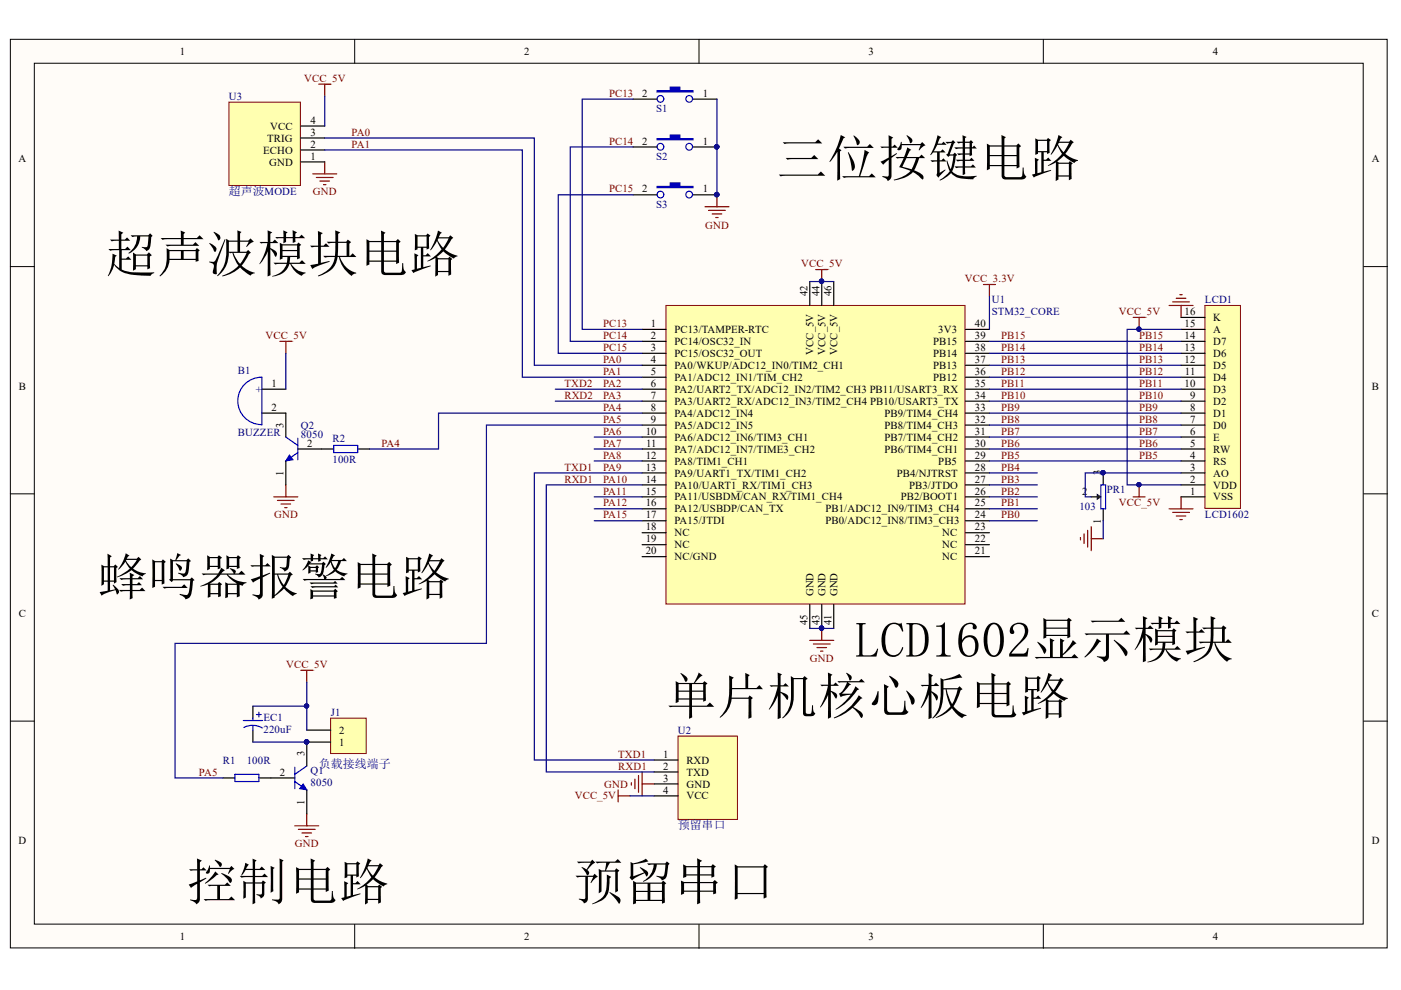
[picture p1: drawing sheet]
<svg xmlns="http://www.w3.org/2000/svg" width="297mm" height="210mm" viewBox="0 0 297 210" stroke-linecap="round" stroke-linejoin="round" font-family="sans-serif">
<g fill="#fffcf8" stroke="#000" stroke-width=".21">
<path d="M2.2 8.3h291.9v192.7h-291.9z"/>
<path d="M7.3 13.4h281.7v182.5h-281.7z"/>
</g>
<path d="M75.2 8.3v5.1M148.2 8.3v5.1M221.2 8.3v5.1M2.2 56.5h5.1M289.1 56.5h5.1M2.2 104.7h5.1M289.1 104.7h5.1M2.2 152.9h5.1M289.1 152.9h5.1M75.2 196v5.1M148.2 196v5.1M221.2 196v5.1" fill="none" stroke="#000" stroke-width=".21"/>
<path d="M173 57.2h2.5M174.2 57.2v2.5M208.5 60.3h2.5M209.8 60.3v2.6M171.7 135.8h5.1M172.5 136.5h3.5M173.2 137.3h2M174 138.1h.5M174.2 133.2v2.6" fill="none" stroke="#800000" stroke-width=".25"/>
<g fill="#000080" stroke="#000080" stroke-width=".21">
<circle cx="174.2" cy="59.6" r=".46"/>
<circle cx="174.2" cy="133.2" r=".46"/>
</g>
<path d="M141.2 64.8h63.4v63.3h-63.4z" fill="#ffffb0" stroke="#800000" stroke-width=".21"/>
<g fill="none" stroke="#000" stroke-width=".25">
<path d="M171.7 59.7v5.1M174.2 59.7v5.1M176.8 59.7v5.1M136.1 69.8h5.1M136.1 72.4h5.1M136.1 74.9h5.1M136.1 77.4h5.1M136.1 80h5.1M204.7 69.8h5.1M204.7 72.4h5.1M204.7 74.9h5.1M204.7 77.4h5.1"/>
<path d="M204.7 80h5.1M136.1 82.5h5.1M136.1 85.1h5.1M136.1 87.6h5.1M136.1 90.1h5.1M136.1 92.7h5.1M136.1 95.2h5.1M136.1 97.7h5.1M204.7 82.5h5.1M204.7 85.1h5.1M204.7 87.6h5.1M204.7 90.1h5.1"/>
<path d="M204.7 92.7h5.1M204.7 95.2h5.1M204.7 97.7h5.1M136.1 110.4h5.1M136.1 107.9h5.1M136.1 105.3h5.1M136.1 100.3h5.1M136.1 102.8h5.1M136.1 113h5.1M136.1 115.5h5.1M136.1 118h5.1M204.7 110.4h5.1"/>
<path d="M204.7 107.9h5.1M204.7 105.3h5.1M204.7 100.3h5.1M204.7 102.8h5.1M204.7 113h5.1M204.7 115.5h5.1M204.7 118h5.1M171.7 128.2v5M174.2 128.2v5M176.8 128.2v5"/>
</g>
<g fill="#000080" stroke="#000080" stroke-width=".21">
<circle cx="174.2" cy="133.2" r=".46"/>
<circle cx="174.2" cy="59.6" r=".46"/>
</g>
<path d="M66.3 36.9h5.1M67.1 37.6h3.5M67.8 38.4h2.1M68.6 39.2h.5M68.9 34.3v2.6" fill="none" stroke="#800000" stroke-width=".25"/>
<path d="M48.5 21.7h15.2v17.6h-15.2z" fill="#ffffb0" stroke="#800000" stroke-width=".21"/>
<path d="M63.8 34.3h5.1M63.8 31.8h5.1M63.8 29.3h5.1M63.8 26.7h5.1" fill="none" stroke="#000" stroke-width=".25"/>
<path d="M67.6 17.8h2.5M68.9 17.8v2.6M131.1 167.5v2.5M131.1 168.7h2.5M133.9 166v.5M134.6 165.2v2M135.4 164.4v3.6M136.1 163.7v5M136.1 166.2h2.6" fill="none" stroke="#800000" stroke-width=".25"/>
<path d="M143.8 156.1h12.6v17.6h-12.6z" fill="#ffffb0" stroke="#800000" stroke-width=".21"/>
<path d="M47.3 164.9h2.5M54.9 164.9h2.5M138.7 161.1h5.1M138.7 163.7h5.1M138.7 166.2h5.1M138.7 168.7h5.1" fill="none" stroke="#000" stroke-width=".25"/>
<path d="M49.8 164.2h5.1v1.5h-5.1zM62.5 165.7l2.5 1.8M62.5 162.7v4.5M65 162.4l-2.5 1.8" fill="none" stroke="#00f" stroke-width=".25"/>
<path d="M63.8 142.1h2.5M65 142.1v2.6M62.5 175.1h5.1M63.3 175.8h3.5M64 176.6h2.1M64.8 177.4h.5M65 172.6v2.5" fill="none" stroke="#800000" stroke-width=".25"/>
<path d="M64.3 166.2l.7 1.3-1.5-.3z" fill="#00f"/>
<path d="M64.3 166.2l.7 1.3-1.5-.3z" fill="none" stroke="#00f" stroke-width=".21"/>
<path d="M65 157.3v5.1M57.4 164.9h5.1M65 167.5v5.1" fill="none" stroke="#000" stroke-width=".25"/>
<circle cx="65" cy="157.3" r=".46" fill="#000080" stroke="#000080" stroke-width=".21"/>
<path d="M70.1 152.3h7.5v7.5h-7.5z" fill="#ffffb0" stroke="#800000" stroke-width=".21"/>
<path d="M146.9 21h5.1M53.6 149.7v2.6M53.6 154.8v2.5M65 157.3h5.1M65 154.8h5.1" fill="none" stroke="#000" stroke-width=".25"/>
<g fill="#000080" stroke="#000080" stroke-width=".21">
<circle cx="65" cy="157.3" r=".46"/>
<circle cx="152" cy="41.3" r=".46"/>
</g>
<path d="M51.6 152.8h4M51.7 154.2a4 4 0 0 1 3.9 .1M53.6 152.3v.5M53.6 153.8v1M54.4 151.5h1M54.9 151v1" fill="none" stroke="#00f" stroke-width=".25"/>
<path d="M149.5 43.8h5.1M150.2 44.6h3.6M151 45.4h2M151.8 46.1h.5M152 41.3v2.5" fill="none" stroke="#800000" stroke-width=".25"/>
<path d="M139.3 19.2h2.8v-.7h2v.7h2.8v.3h-7.6z" fill-rule="evenodd" fill="#00f"/>
<g fill="none" stroke="#00f" stroke-width=".25">
<path d="M139.3 19.2h2.8v-.7h2v.7h2.8v.3h-7.6z"/>
<circle cx="140" cy="21" r=".71"/>
<circle cx="146.1" cy="21" r=".71"/>
</g>
<path d="M134.2 21h5.1M146.9 31.2h5.1" fill="none" stroke="#000" stroke-width=".25"/>
<circle cx="151.9" cy="31.1" r=".47" fill="#000080" stroke="#000080" stroke-width=".21"/>
<path d="M139.3 29.4h2.8v-.8h2v.8h2.8v.2h-7.6z" fill-rule="evenodd" fill="#00f"/>
<g fill="none" stroke="#00f" stroke-width=".25">
<path d="M139.3 29.4h2.8v-.8h2v.8h2.8v.2h-7.6z"/>
<circle cx="140" cy="31.1" r=".72"/>
<circle cx="146.1" cy="31.1" r=".72"/>
</g>
<path d="M134.2 31.2h5.1M146.9 41.3h5.1" fill="none" stroke="#000" stroke-width=".25"/>
<g fill="#000080" stroke="#000080" stroke-width=".21">
<circle cx="151.9" cy="31.1" r=".47"/>
<circle cx="152" cy="41.3" r=".46"/>
</g>
<path d="M139.3 39.5h2.8v-.7h2v.7h2.8v.3h-7.6z" fill-rule="evenodd" fill="#00f"/>
<g fill="none" stroke="#00f" stroke-width=".25">
<path d="M139.3 39.5h2.8v-.7h2v.7h2.8v.3h-7.6zM55.5 90a5 5 0 0 1-5.1-5 5 5 0 0 1 5.1-5v10.1M60.6 92.7l2.5 1.7M63.1 96l-2.5 1.7M63.1 92.9v4.6M70.8 94.4h5v1.6h-5z"/>
<circle cx="140" cy="41.3" r=".71"/>
<circle cx="146.1" cy="41.3" r=".71"/>
</g>
<path d="M134.2 41.3h5.1M55.5 82.5h5.1M55.5 87.6h5.1M68.2 95.2h2.6M75.8 95.2h2.6" fill="none" stroke="#000" stroke-width=".25"/>
<circle cx="152" cy="41.3" r=".46" fill="#000080" stroke="#000080" stroke-width=".21"/>
<path d="M59.3 72.4h2.6M60.6 72.4v2.5M58.1 105.3h5M58.8 106.1h3.6M59.6 106.9h2M60.3 107.6h.6M60.6 102.8v2.5" fill="none" stroke="#800000" stroke-width=".25"/>
<path d="M61.4 96.5l.7 1-1.5 .2z" fill="#00f"/>
<path d="M61.4 96.5l.7 1-1.5 .2z" fill="none" stroke="#00f" stroke-width=".21"/>
<path d="M60.6 87.6v5.1M60.6 97.7v5.1M63.1 95.2h5.1" fill="none" stroke="#000" stroke-width=".25"/>
<g fill="none" stroke="#800000" stroke-width=".25">
<path d="M240.2 67.3h2.6M241.5 67.3v2.5M247.9 64.8h5M248.6 64h3.6M249.4 63.2h2M250.2 62.5h.5M250.4 64.8v2.5M229.1 114v.5M229.8 113.2v2M230.6 112.4v3.6M231.4 111.7v5.1M231.4 114.2h2.5"/>
<path d="M240.2 105.3h2.6M241.5 102.8v2.5M247.9 107.9h5M248.6 108.6h3.6M249.4 109.4h2M250.2 110.2h.5M250.4 105.3v2.6"/>
</g>
<g fill="#000080" stroke="#000080" stroke-width=".21">
<circle cx="241.5" cy="69.8" r=".46"/>
<circle cx="241.5" cy="102.8" r=".46"/>
</g>
<path d="M255.5 64.8h7.5v43h-7.5z" fill="#ffffb0" stroke="#800000" stroke-width=".21"/>
<g fill="none" stroke="#000" stroke-width=".25">
<path d="M250.4 80h5.1M250.4 77.4h5.1M250.4 74.9h5.1M250.4 72.4h5.1M250.4 69.8h5.1M250.4 67.3h5.1M250.4 97.7h5.1M250.4 95.2h5.1M250.4 92.7h5.1M250.4 90.1h5.1M250.4 87.6h5.1M250.4 85.1h5.1"/>
<path d="M250.4 82.5h5.1M231.4 105.3h1.2M233.9 100.3v2.5M233.9 107.9v2.5M250.4 105.3h5.1M250.4 100.3h5.1M250.4 102.8h5.1"/>
</g>
<circle cx="233.9" cy="100.2" r=".46" fill="#000080" stroke="#000080" stroke-width=".21"/>
<path d="M233.4 102.8h1v5.1h-1z" fill="none" stroke="#00f" stroke-width=".25"/>
<path d="M232.6 104.8l.8 .5-.8 .6z" fill="#183e00"/>
<path d="M232.6 104.8l.8 .5-.8 .6z" fill="none" stroke="#001b31" stroke-width=".21"/>
<g fill="#000080" stroke="#000080" stroke-width=".21">
<circle cx="233.9" cy="100.2" r=".46"/>
<circle cx="174.2" cy="133.2" r=".46"/>
<circle cx="174.2" cy="59.6" r=".46"/>
<circle cx="65" cy="157.3" r=".46"/>
<circle cx="65" cy="149.7" r=".46"/>
<circle cx="151.9" cy="31.1" r=".47"/>
<circle cx="152" cy="41.3" r=".46"/>
<circle cx="241.5" cy="102.8" r=".46"/>
<circle cx="241.5" cy="69.8" r=".46"/>
</g>
<g fill="none" stroke="#000080" stroke-width=".25">
<path d="M68.9 29.3h44.4v48.1h22.8M68.9 31.8h41.8v48.2h25.4M68.9 20.4v6.3M134.2 31.2h-13.3v41.2h15.2M134.2 21h-10.8v48.8h12.7M152 21v20.3M134.2 41.3h-15.8v33.6h17.7M171.7 59.7h5.1M60.6 74.9v7.6M209.8 80h40.6M209.8 77.4h40.6M209.8 74.9h40.6"/>
<path d="M209.8 72.4h40.6M209.8 62.9v6.9M250.4 69.8h-11.4v33h11.4M117.7 85.1h18.4M117.7 82.5h18.4M126 97.7h10.1M126 95.2h10.1M126 92.7h10.1M136.1 87.6h-43.1v7.6h-14.6M136.1 90.1h-33v46.3h-66v28.5h10.2M209.8 90.1h40.6M209.8 87.6h40.6"/>
<path d="M209.8 85.1h40.6M209.8 82.5h40.6M209.8 97.7h40.6M209.8 95.2h40.6M209.8 92.7h40.6M126 110.4h10.1M126 107.9h10.1M126 105.3h10.1M136.1 100.3h-22.8v60.8h25.4M136.1 102.8h-20.3v60.9h22.9M209.8 110.4h10.1M209.8 107.9h10.1"/>
<path d="M209.8 105.3h10.1M209.8 102.8h10.1M209.8 100.3h10.1M233.9 110.4v3.8M250.4 100.3h-20.3v5h1.3M171.7 133.2h5.1M53.6 157.3h11.4M53.6 149.7h11.4M65 144.7v10.1M133.6 168.7h5.1"/>
</g>
<g font-size="10.6">
<text x="164.7" y="37.3">三位按键电路</text>
<text x="22.5" y="57.6">超声波模块电路</text>
<text x="20.6" y="126">蜂鸣器报警电路</text>
<text x="181.2" y="139.4">LCD1602显示模块</text>
<text x="141.2" y="151.4">单片机核心板电路</text>
<text x="39.6" y="190.7">控制电路</text>
<text x="121.5" y="190.7">预留串口</text>
</g>
<g font-size="2.5" fill="#000080">
<text x="48.5" y="41.4">超声波MODE</text>
<text x="67.6" y="162.9">负载接线端子</text>
<text x="143.7" y="175.8">预留串口</text>
</g>
<g font-size="2.3">
<text x="38.1" y="11.6">1</text>
<text x="111.1" y="11.6">2</text>
<text x="184.1" y="11.6">3</text>
<text x="257.2" y="11.6">4</text>
<text x="136.1" y="20.5">2</text>
<text x="149" y="20.5">1</text>
<text x="57.3" y="27.5">VCC</text>
<text x="65.8" y="28.8">3</text>
<text x="65.8" y="26.3">4</text>
<text x="3.9" y="34.4">A</text>
<text x="55.8" y="32.6">ECHO</text>
<text x="56.6" y="30.1">TRIG</text>
<text x="57" y="35.1">GND</text>
<text x="65.8" y="33.8">1</text>
<text x="65.8" y="31.3">2</text>
<text x="136.1" y="30.6">2</text>
<text x="149" y="30.6">1</text>
<text x="290.9" y="34.4">A</text>
<text x="136.1" y="40.8">2</text>
<text x="149" y="40.8">1</text>
<text x="171.2" y="62.7" transform="rotate(-90 171.2 62.7)">42</text>
<text x="173.7" y="62.7" transform="rotate(-90 173.7 62.7)">44</text>
<text x="176.3" y="62.7" transform="rotate(-90 176.3 62.7)">46</text>
<text x="138" y="69.3">1</text>
<text x="138" y="71.8">2</text>
<text x="143" y="70.6">PC13/TAMPER-RTC</text>
<text x="198.9" y="70.6">3V3</text>
<text x="206.7" y="69.3">40</text>
<text x="206.7" y="71.8">39</text>
<text x="251.2" y="71.8">14</text>
<text x="251.2" y="69.3">15</text>
<text x="251.2" y="66.8">16</text>
<text x="257.2" y="70.6">A</text>
<text x="257.2" y="68">K</text>
<text x="138" y="74.5">3</text>
<text x="138" y="77">4</text>
<text x="143" y="73.2">PC14/OSC32_IN</text>
<text x="143" y="75.7">PC15/OSC32_OUT</text>
<text x="172.5" y="75.2" transform="rotate(-90 172.5 75.2)">VCC_5V</text>
<text x="175" y="75.2" transform="rotate(-90 175 75.2)">VCC_5V</text>
<text x="177.6" y="75.2" transform="rotate(-90 177.6 75.2)">VCC_5V</text>
<text x="197.8" y="75.7">PB14</text>
<text x="197.8" y="73.2">PB15</text>
<text x="206.7" y="77">37</text>
<text x="206.7" y="74.5">38</text>
<text x="251.2" y="77">12</text>
<text x="251.2" y="74.5">13</text>
<text x="257.2" y="75.7">D6</text>
<text x="257.2" y="73.2">D7</text>
<text x="4" y="82.6">B</text>
<text x="57.5" y="82.1">1</text>
<text x="138" y="79.5">5</text>
<text x="138" y="82.1">6</text>
<text x="143" y="78.3">PA0/WKUP/ADC12_IN0/TIM2_CH1</text>
<text x="143" y="80.8">PA1/ADC12_IN1/TIM_CH2</text>
<text x="143" y="83.3">PA2/UART2_TX/ADC12_IN2/TIM2_CH3 PB11/USART3_RX</text>
<text x="197.8" y="80.8">PB12</text>
<text x="197.8" y="78.3">PB13</text>
<text x="206.7" y="82.1">35</text>
<text x="206.7" y="79.5">36</text>
<text x="251.2" y="82.1">10</text>
<text x="251.2" y="79.5">11</text>
<text x="257.2" y="83.3">D3</text>
<text x="257.2" y="80.8">D4</text>
<text x="257.2" y="78.3">D5</text>
<text x="290.9" y="82.6">B</text>
<text x="57.5" y="87.1">2</text>
<text x="138" y="84.6">7</text>
<text x="138" y="87.1">8</text>
<text x="138" y="89.7">9</text>
<text x="143" y="85.9">PA3/UART2_RX/ADC12_IN3/TIM2_CH4 PB10/USART3_TX</text>
<text x="143" y="88.4">PA4/ADC12_IN4</text>
<text x="187.5" y="88.4">PB9/TIM4_CH4</text>
<text x="206.7" y="84.6">34</text>
<text x="206.7" y="89.7">32</text>
<text x="206.7" y="87.1">33</text>
<text x="252.3" y="89.7">7</text>
<text x="252.3" y="87.1">8</text>
<text x="252.3" y="84.6">9</text>
<text x="257.2" y="88.4">D1</text>
<text x="257.2" y="85.9">D2</text>
<text x="60.1" y="90.7" transform="rotate(-90 60.1 90.7)">3</text>
<text x="65.2" y="94.7">2</text>
<text x="136.9" y="92.2">10</text>
<text x="137" y="94.7">11</text>
<text x="143" y="90.9">PA5/ADC12_IN5</text>
<text x="143" y="93.4">PA6/ADC12_IN6/TIM3_CH1</text>
<text x="143" y="96">PA7/ADC12_IN7/TIME3_CH2</text>
<text x="187.5" y="96">PB6/TIM4_CH1</text>
<text x="187.5" y="93.4">PB7/TIM4_CH2</text>
<text x="187.5" y="90.9">PB8/TIM4_CH3</text>
<text x="206.7" y="94.7">30</text>
<text x="206.7" y="92.2">31</text>
<text x="252.3" y="94.7">5</text>
<text x="252.3" y="92.2">6</text>
<text x="257.2" y="96">RW</text>
<text x="257.2" y="93.4">E</text>
<text x="257.2" y="90.9">D0</text>
<text x="60.1" y="100.9" transform="rotate(-90 60.1 100.9)">1</text>
<text x="136.9" y="97.2">12</text>
<text x="136.9" y="99.8">13</text>
<text x="143" y="98.5">PA8/TIM1_CH1</text>
<text x="143" y="101">PA9/UART1_TX/TIM1_CH2</text>
<text x="190.1" y="101">PB4/NJTRST</text>
<text x="198.9" y="98.5">PB5</text>
<text x="206.7" y="99.8">28</text>
<text x="206.7" y="97.2">29</text>
<text x="233.4" y="100.8" transform="rotate(-90 233.4 100.8)">3</text>
<text x="252.3" y="99.8">3</text>
<text x="252.3" y="97.2">4</text>
<text x="257.2" y="101">AO</text>
<text x="257.2" y="98.5">RS</text>
<text x="136.9" y="102.3">14</text>
<text x="136.9" y="104.8">15</text>
<text x="136.9" y="107.4">16</text>
<text x="143" y="103.6">PA10/UART1_RX/TIM1_CH3</text>
<text x="143" y="106.1">PA11/USBDM/CAN_RX/TIM1_CH4</text>
<text x="191" y="106.1">PB2/BOOT1</text>
<text x="192.8" y="103.6">PB3/JTDO</text>
<text x="206.7" y="107.4">25</text>
<text x="206.7" y="104.8">26</text>
<text x="206.7" y="102.3">27</text>
<text x="229.4" y="104.8">2</text>
<text x="252.3" y="104.8">1</text>
<text x="252.3" y="102.3">2</text>
<text x="257.2" y="106.1">VSS</text>
<text x="257.2" y="103.6">VDD</text>
<text x="136.9" y="109.9">17</text>
<text x="136.9" y="112.4">18</text>
<text x="143" y="108.6">PA12/USBDP/CAN_TX</text>
<text x="143" y="111.2">PA15/JTDI</text>
<text x="143" y="113.7">NC</text>
<text x="175" y="111.2">PB0/ADC12_IN8/TIM3_CH3</text>
<text x="175" y="108.6">PB1/ADC12_IN9/TIM3_CH4</text>
<text x="199.8" y="113.7">NC</text>
<text x="206.7" y="109.9">24</text>
<text x="206.7" y="112.4">23</text>
<text x="233.4" y="111.1" transform="rotate(-90 233.4 111.1)">1</text>
<text x="136.9" y="115">19</text>
<text x="136.9" y="117.5">20</text>
<text x="143" y="116.2">NC</text>
<text x="143" y="118.8">NC/GND</text>
<text x="199.8" y="118.8">NC</text>
<text x="199.8" y="116.2">NC</text>
<text x="206.7" y="117.5">21</text>
<text x="206.7" y="115">22</text>
<text x="4" y="130.8">C</text>
<text x="172.5" y="126.4" transform="rotate(-90 172.5 126.4)">GND</text>
<text x="175" y="126.4" transform="rotate(-90 175 126.4)">GND</text>
<text x="177.6" y="126.4" transform="rotate(-90 177.6 126.4)">GND</text>
<text x="290.9" y="130.8">C</text>
<text x="171.2" y="132.5" transform="rotate(-90 171.2 132.5)">45</text>
<text x="173.7" y="132.5" transform="rotate(-90 173.7 132.5)">43</text>
<text x="176.3" y="132.5" transform="rotate(-90 176.3 132.5)">41</text>
<text x="71.9" y="155.6">2</text>
<text x="64.6" y="160.4" transform="rotate(-90 64.6 160.4)">3</text>
<text x="71.9" y="158.1">1</text>
<text x="140.6" y="160.6">1</text>
<text x="145.5" y="161.9">RXD</text>
<text x="59.3" y="164.4">2</text>
<text x="140.6" y="163.2">2</text>
<text x="140.6" y="165.7">3</text>
<text x="145.5" y="164.4">TXD</text>
<text x="145.5" y="167">GND</text>
<text x="64.6" y="170.7" transform="rotate(-90 64.6 170.7)">1</text>
<text x="140.6" y="168.2">4</text>
<text x="145.5" y="169.5">VCC</text>
<text x="3.9" y="179">D</text>
<text x="290.9" y="179">D</text>
<text x="38.1" y="199.3">1</text>
<text x="111.1" y="199.3">2</text>
<text x="184.1" y="199.3">3</text>
<text x="257.2" y="199.3">4</text>
</g>
<g font-size="2.3" fill="#800000">
<text x="64.5" y="17.4">VCC_5V</text>
<text x="129.1" y="20.5">PC13</text>
<text x="74.5" y="28.8">PA0</text>
<text x="74.5" y="31.3">PA1</text>
<text x="129.1" y="30.6">PC14</text>
<text x="66.3" y="41.4">GND</text>
<text x="129.1" y="40.8">PC15</text>
<text x="149.5" y="48.5">GND</text>
<text x="169.9" y="56.6">VCC_5V</text>
<text x="204.6" y="59.9">VCC_3.3V</text>
<text x="56.3" y="71.8">VCC_5V</text>
<text x="127.9" y="69.3">PC13</text>
<text x="127.9" y="71.8">PC14</text>
<text x="212.3" y="71.8">PB15</text>
<text x="237.2" y="66.8">VCC_5V</text>
<text x="241.5" y="71.8">PB15</text>
<text x="127.9" y="77">PA0</text>
<text x="127.9" y="74.5">PC15</text>
<text x="212.3" y="77">PB13</text>
<text x="212.3" y="74.5">PB14</text>
<text x="241.5" y="77">PB13</text>
<text x="241.5" y="74.5">PB14</text>
<text x="119.7" y="82.1">TXD2</text>
<text x="127.9" y="79.5">PA1</text>
<text x="127.9" y="82.1">PA2</text>
<text x="212.3" y="82.1">PB11</text>
<text x="212.3" y="79.5">PB12</text>
<text x="241.5" y="82.1">PB11</text>
<text x="241.5" y="79.5">PB12</text>
<text x="119.7" y="84.6">RXD2</text>
<text x="127.9" y="84.6">PA3</text>
<text x="127.9" y="87.1">PA4</text>
<text x="127.9" y="89.7">PA5</text>
<text x="212.3" y="89.7">PB8</text>
<text x="212.3" y="87.1">PB9</text>
<text x="212.3" y="84.6">PB10</text>
<text x="241.5" y="89.7">PB8</text>
<text x="241.5" y="87.1">PB9</text>
<text x="241.5" y="84.6">PB10</text>
<text x="80.9" y="94.7">PA4</text>
<text x="127.9" y="92.2">PA6</text>
<text x="127.9" y="94.7">PA7</text>
<text x="212.3" y="94.7">PB6</text>
<text x="212.3" y="92.2">PB7</text>
<text x="241.5" y="94.7">PB6</text>
<text x="241.5" y="92.2">PB7</text>
<text x="119.7" y="99.8">TXD1</text>
<text x="127.9" y="97.2">PA8</text>
<text x="127.9" y="99.8">PA9</text>
<text x="212.3" y="99.8">PB4</text>
<text x="212.3" y="97.2">PB5</text>
<text x="241.5" y="97.2">PB5</text>
<text x="119.7" y="102.3">RXD1</text>
<text x="127.9" y="102.3">PA10</text>
<text x="127.9" y="104.8">PA11</text>
<text x="127.9" y="107.4">PA12</text>
<text x="212.3" y="107.4">PB1</text>
<text x="212.3" y="104.8">PB2</text>
<text x="212.3" y="102.3">PB3</text>
<text x="237.2" y="107.4">VCC_5V</text>
<text x="58.1" y="109.9">GND</text>
<text x="127.9" y="109.9">PA15</text>
<text x="212.3" y="109.9">PB0</text>
<text x="60.7" y="141.7">VCC_5V</text>
<text x="171.7" y="140.4">GND</text>
<text x="131.1" y="160.6">TXD1</text>
<text x="42.2" y="164.4">PA5</text>
<text x="128.1" y="167">GND</text>
<text x="131.1" y="163.2">RXD1</text>
<text x="121.9" y="169.5">VCC_5V</text>
<text x="62.5" y="179.6">GND</text>
</g>
<g font-size="2.3" fill="#000080">
<text x="48.5" y="21.2">U3</text>
<text x="139.1" y="23.8">S1</text>
<text x="139.1" y="33.9">S2</text>
<text x="139.1" y="44.1">S3</text>
<text x="210.3" y="64.2">U1</text>
<text x="255.5" y="64.2">LCD1</text>
<text x="210.3" y="66.8">STM32_CORE</text>
<text x="50.5" y="79.3">B1</text>
<text x="54.3" y="83.3">+</text>
<text x="50.5" y="92.4">BUZZER</text>
<text x="63.8" y="90.9">Q2</text>
<text x="63.8" y="92.8">8050</text>
<text x="70.5" y="93.7">R2</text>
<text x="70.5" y="98.3">100R</text>
<text x="234.7" y="104.6">PR1</text>
<text x="228.8" y="108.1">103</text>
<text x="255.5" y="109.9">LCD1602</text>
<text x="55.9" y="152.8">EC1</text>
<text x="55.9" y="155.3">220uF</text>
<text x="70.1" y="151.8">J1</text>
<text x="143.7" y="155.6">U2</text>
<text x="47.2" y="161.9">R1</text>
<text x="52.3" y="161.9">100R</text>
<text x="65.8" y="164.2">Q1</text>
<text x="65.8" y="166.7">8050</text>
</g>
</svg>
